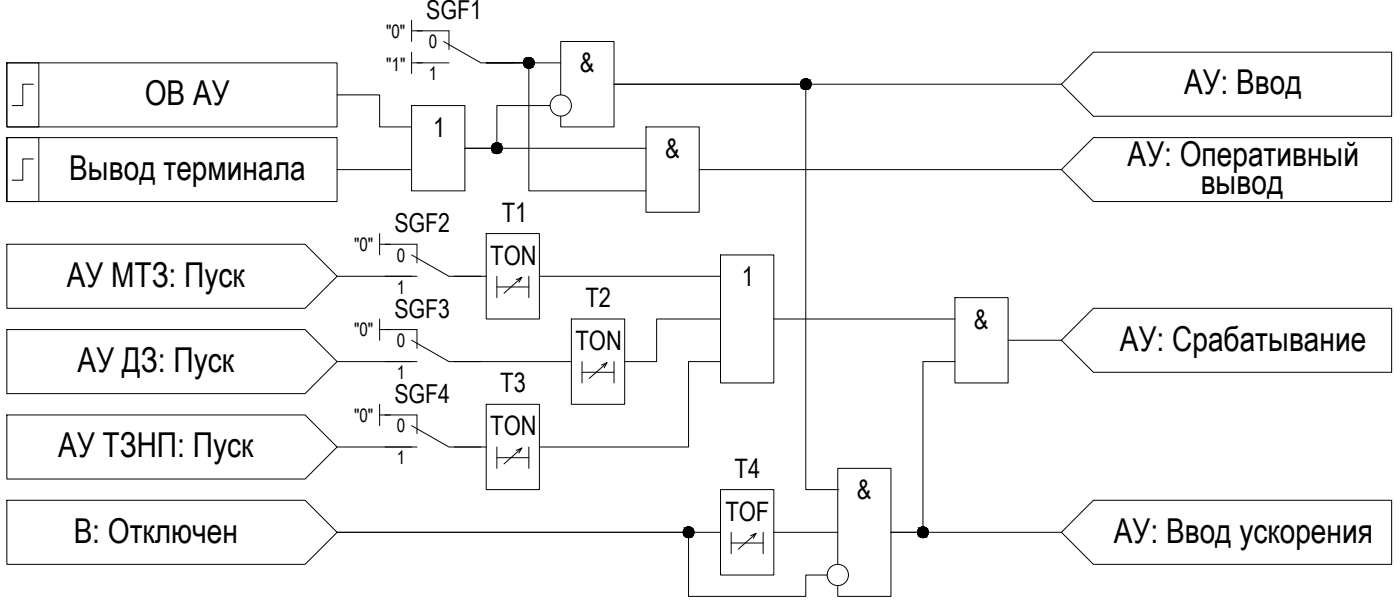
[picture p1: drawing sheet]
<svg xmlns="http://www.w3.org/2000/svg" width="573mm" height="247mm" viewBox="0 0 573 247" stroke-linecap="round" stroke-linejoin="round" font-family="sans-serif">
<!-- layer: 0 -->
<g fill="none" stroke="#000" stroke-width=".41">
<path d="M168.4 8.2v8.8M168.4 12.6h4.3M2.8 25.7h13.1v26.1h-13.1zM2.8 25.7h135.1v26.1h-135.1zM13.7 34.4h-4.4v8.7h-4.3M137.9 38.8h17.4v13h13.1M168.4 21.3v8.7M168.4 25.7h4.3M229.4 38.8v-21.8h21.8v34.8h-21.8v-4.3M229.4 25.7h-30.5h17.4v52.3h48M434.2 34.4l13.1-13.1h122v26.2h-122zM434.2 34.4h-183h78.4v165.6h13.1"/>
<path d="M2.8 56.2v26.1h13.1v-26.1h-13.1h135.1v26.1h-135.1zM168.4 43.1h21.8v34.9h-21.8zM225 43.1h-21.8v17.5h-13h74.1M264.3 51.8h21.7v34.9h-21.7zM13.7 64.9h-4.4v8.7h-4.3M137.9 69.3h30.5M286 69.3h148.2M434.2 69.3l13.1-13.1h122v26.1h-122zM2.8 99.8h122l13.1 13-13.1 13.1h-122zM155.3 95.4v8.7M155.3 99.8h4.3M198.9 95.4h21.7v34.9h-21.7z"/>
<path d="M137.9 112.8h30.5M185.8 112.8h13.1M203.2 112.8v8.8M203.2 117.2h13.1M211.2 114.2l2.3-.9-7.3 6.4M213.5 113.3l-1.2 2M216.3 112.8v8.8M220.6 112.8h74.1M294.7 104.1h21.8v52.3h-21.8zM2.8 134.6h122l13.1 13.1-13.1 13.1h-122zM155.3 130.3v8.7M155.3 134.6h4.3"/>
<path d="M233.7 130.3h21.8v34.8h-21.8zM294.7 130.3h-26.1v17.4h-13.1M316.5 130.3h74.1M390.6 121.6h21.8v34.8h-21.8zM412.4 139h21.8M434.2 139l13.1-13.1h122v26.1h-122zM137.9 147.7h30.5M185.8 147.7h47.9M238.1 147.7v8.7M238.1 152h13.1M246 149.1l2.3-1-7.3 6.5M248.3 148.1l-1.2 2.1"/>
<path d="M251.2 147.7v8.7M294.7 147.7h-13v34.9h-61.1M390.6 147.7h-13.1v69.7h-13h69.7M2.8 169.5h122l13.1 13.1-13.1 13h-122zM155.3 165.1v8.7M155.3 169.5h4.3M198.9 165.1h21.7v34.9h-21.7zM137.9 182.6h30.5M185.8 182.6h13.1M203.2 182.6v8.7M203.2 186.9h13.1M211.2 184l2.3-1-7.3 6.5"/>
<path d="M213.5 183l-1.2 2M216.3 182.6v8.7M294.7 200h21.8v34.8h-21.8zM342.7 200h.1M2.8 204.3h122l13.1 13.1-13.1 13.1h-122zM294.7 217.4h-156.8h143.8v26.2h47.9v-8.8h8.7M299.1 217.4v8.7M307.1 218.8l2.2-1-7.3 6.5M309.3 217.8l-1.1 2.1M312.2 217.4v8.7M316.5 217.4h26.2M434.2 217.4l13.1-13.1h122v26.2h-122z"/>
<path d="M299.1 221.8h13.1M342.7 230.5v-39.2h21.8v52.3h-21.8v-4.4"/>
<circle cx="216.4" cy="25.7" r="2.18"/>
<circle cx="329.6" cy="34.4" r="2.18"/>
<circle cx="229.4" cy="43.1" r="4.3"/>
<circle cx="203.3" cy="60.5" r="2.18"/>
<circle cx="281.7" cy="217.4" r="2.18"/>
<circle cx="377.6" cy="217.4" r="2.18"/>
<circle cx="342.7" cy="234.8" r="4.3"/>
</g>
<g fill="#000" stroke="#000" stroke-width=".41">
<path d="M215.8 27.8h1zM216 23.5h.5zM329.1 36.5h1zM329.3 32.2h.5zM202.9 58.4h.6zM202.8 62.7h1zM281.2 219.5h1zM281.4 215.2h.5zM377.1 219.5h.9zM377.2 215.2h.6z"/>
<path d="M215.8 27.8h.7zM216 27.8h.5z"/>
<path d="M216 23.5l.8 .1zM215.8 23.6h1z"/>
<path d="M215.8 23.6h1.2zM215.6 23.6h1.4z"/>
<path d="M215.6 23.6l1.6 .1zM215.4 23.7h1.8z"/>
<path d="M215.6 27.7h1.4zM215.6 27.7l1.2 .1z"/>
<path d="M215.4 23.7l2 .1zM215.2 23.8h2.2z"/>
<path d="M215.4 27.7h1.8zM215.4 27.7h1.6z"/>
<path d="M215.2 23.8l2.4 .1zM215.1 23.9h2.5z"/>
<path d="M215.2 27.6h2.2zM215.2 27.6l2 .1z"/>
<path d="M215.1 23.9l2.6 .1zM214.9 24h2.8z"/>
<path d="M215.1 27.5h2.5zM215.1 27.5l2.3 .1z"/>
<path d="M214.9 24l3 .2zM214.9 24l3 .2h-3.1z"/>
<path d="M214.9 27.3h2.8zM214.9 27.3l2.7 .2z"/>
<path d="M214.8 24.2l3.2 .1zM214.6 24.3h3.4z"/>
<path d="M214.8 27.2h3.1zM214.8 27.2l2.9 .1z"/>
<path d="M214.6 24.3l3.6 .2zM214.6 24.3l3.6 .2h-3.7z"/>
<path d="M214.6 27h3.4zM214.6 27l3.3 .2z"/>
<path d="M214.5 24.5l3.7 .2v-.2zM214.5 24.5l3.7 .2h-3.8z"/>
<path d="M214.5 26.9h3.7zM214.5 26.9l3.5 .1z"/>
<path d="M214.4 24.7l3.9 .2zM214.4 24.7l3.9 .2z"/>
<path d="M214.4 26.7h3.8zM214.4 26.7l3.8 .2z"/>
<path d="M214.3 24.9l4.1 .2-.1-.2zM214.3 24.9l4.1 .2h-4.2z"/>
<path d="M214.3 26.5l3.9 .2 .1-.2zM214.3 26.5l3.9 .2h-3.8z"/>
<path d="M214.2 25.1l4.2 .1zM214.2 25.1l4.2 .1z"/>
<path d="M214.2 26.3h4.2zM214.2 26.3l4.1 .2z"/>
<path d="M214.2 25.2l4.3 .3-.1-.3zM214.2 25.2l4.3 .3h-4.4z"/>
<path d="M214.2 26.1l4.2 .2v-.2zM214.2 26.1l4.2 .2h-4.2z"/>
<path d="M214.1 25.5l4.4 .2v-.2zM214.1 25.5l4.4 .2h-4.4z"/>
<path d="M214.1 25.7l4.4 .2v-.2zM214.1 25.7l4.4 .2h-4.4z"/>
<path d="M214.1 25.9l4.3 .2 .1-.2zM214.1 25.9l4.3 .2h-4.2z"/>
<path d="M329.1 36.5l.7 .1zM329.3 36.6h.5z"/>
<path d="M329.3 32.2l.8 .1zM329.1 32.3h1z"/>
<path d="M329.1 32.3h1.2zM328.9 32.3h1.4z"/>
<path d="M328.9 32.3l1.6 .1zM328.7 32.4h1.8z"/>
<path d="M328.9 36.5h1.4zM328.9 36.5h1.2z"/>
<path d="M328.7 32.4l2 .1zM328.5 32.5h2.2z"/>
<path d="M328.7 36.4h1.8zM328.7 36.4l1.6 .1z"/>
<path d="M328.5 32.5l2.4 .1zM328.3 32.6h2.6z"/>
<path d="M328.5 36.3h2.2zM328.5 36.3l2 .1z"/>
<path d="M328.3 32.6l2.7 .1zM328.2 32.7h2.8z"/>
<path d="M328.3 36.2h2.6zM328.3 36.2l2.4 .1z"/>
<path d="M328.2 32.7l3 .2zM328.2 32.7l3 .2h-3.2z"/>
<path d="M328.2 36h2.8zM328.2 36l2.7 .2z"/>
<path d="M328 32.9l3.3 .1zM327.9 33h3.4z"/>
<path d="M328 35.9h3.2zM328 35.9l3 .1z"/>
<path d="M327.9 33l3.5 .2zM327.9 33l3.5 .2z"/>
<path d="M327.9 35.7h3.4zM327.9 35.7l3.3 .2z"/>
<path d="M327.8 33.2l3.7 .2zM327.8 33.2l3.7 .2h-3.8z"/>
<path d="M327.8 35.6h3.6zM327.8 35.6l3.5 .1z"/>
<path d="M327.7 33.4l3.9 .2-.1-.2zM327.7 33.4l3.9 .2h-4z"/>
<path d="M327.7 35.4h3.8zM327.7 35.4l3.7 .2z"/>
<path d="M327.6 33.6l4.1 .2-.1-.2zM327.6 33.6l4.1 .2h-4.2z"/>
<path d="M327.6 35.2l3.9 .2 .1-.2zM327.6 35.2l3.9 .2h-3.8z"/>
<path d="M327.5 33.8l4.2 .2zM327.5 33.8l4.2 .2z"/>
<path d="M327.5 35h4.2zM327.5 35l4.1 .2z"/>
<path d="M327.5 34l4.3 .2-.1-.2zM327.5 34l4.3 .2h-4.3z"/>
<path d="M327.5 34.8l4.2 .2v-.2zM327.5 34.8l4.2 .2h-4.2z"/>
<path d="M327.5 34.2l4.3 .2v-.2zM327.5 34.2l4.3 .2h-4.3z"/>
<path d="M327.5 34.4l4.3 .2v-.2zM327.5 34.4l4.3 .2h-4.3z"/>
<path d="M327.5 34.6l4.2 .2 .1-.2zM327.5 34.6l4.2 .2h-4.2z"/>
<path d="M202.9 58.4h.9zM202.8 58.4h1z"/>
<path d="M202.8 58.4l1.1 .1zM202.5 58.5h1.4z"/>
<path d="M202.5 58.5l1.6 .1zM202.4 58.6h1.7z"/>
<path d="M202.4 58.6l1.9 .1zM202.1 58.7h2.2z"/>
<path d="M202.1 58.7l2.4 .1zM202 58.8h2.5z"/>
<path d="M202 58.8l2.6 .1zM201.8 58.9h2.8z"/>
<path d="M201.8 58.9l3 .1zM201.8 58.9l3 .1z"/>
<path d="M201.7 59l3.2 .2zM201.7 59l3.2 .2h-3.4z"/>
<path d="M201.5 59.2l3.6 .2zM201.5 59.2l3.6 .2z"/>
<path d="M201.4 59.4l3.8 .1zM201.4 59.4l3.8 .1h-3.9z"/>
<path d="M201.3 59.5l3.9 .3v-.3zM201.3 59.5l3.9 .3h-4z"/>
<path d="M201.2 59.8l4.1 .1zM201.2 59.8l4.1 .1z"/>
<path d="M201.1 59.9l4.3 .2-.1-.2zM201.1 59.9l4.3 .2h-4.3z"/>
<path d="M202.8 62.7h.7zM202.9 62.7h.6z"/>
<path d="M202.5 62.6h1.4zM202.5 62.6l1.3 .1z"/>
<path d="M202.4 62.5h1.7zM202.4 62.5l1.5 .1z"/>
<path d="M202.1 62.4h2.2zM202.1 62.4l2 .1z"/>
<path d="M202 62.3h2.5zM202 62.3l2.3 .1z"/>
<path d="M201.8 62.2h2.8zM201.8 62.2l2.7 .1z"/>
<path d="M201.7 62h3.1zM201.7 62l2.9 .2z"/>
<path d="M201.5 61.9h3.4zM201.5 61.9l3.3 .1z"/>
<path d="M201.4 61.7h3.7zM201.4 61.7l3.5 .2z"/>
<path d="M201.3 61.5h3.9zM201.3 61.5l3.8 .2z"/>
<path d="M201.2 61.4h4zM201.2 61.4l4 .1z"/>
<path d="M201.1 61.1l4.1 .3 .1-.3zM201.1 61.1l4.1 .3h-4z"/>
<path d="M201.1 60.1l4.3 .2v-.2zM201.1 60.1l4.3 .2h-4.4z"/>
<path d="M201.1 60.9l4.2 .2 .1-.2zM201.1 60.9l4.2 .2h-4.2z"/>
<path d="M201 60.3l4.4 .3v-.3zM201 60.3l4.4 .3h-4.4z"/>
<path d="M201 60.6l4.4 .2v-.2zM201 60.6l4.4 .2h-4.4z"/>
<path d="M201 60.8h4.4zM201 60.8l4.4 .1z"/>
<path d="M281.2 219.5l.7 .1zM281.4 219.6h.5z"/>
<path d="M281.4 215.2l.8 .1zM281.2 215.3h1z"/>
<path d="M281.2 215.3l1.2 .1zM281 215.4h1.4z"/>
<path d="M281 215.4h1.6zM280.8 215.4h1.8z"/>
<path d="M281 219.5h1.4zM281 219.5h1.2z"/>
<path d="M280.8 215.4l2 .1zM280.6 215.5h2.2z"/>
<path d="M280.8 219.4h1.8zM280.8 219.4l1.6 .1z"/>
<path d="M280.6 215.5l2.3 .1zM280.4 215.6h2.5z"/>
<path d="M280.6 219.3h2.2zM280.6 219.3l2 .1z"/>
<path d="M280.4 215.6l2.7 .1zM280.3 215.7h2.8z"/>
<path d="M280.4 219.2h2.5zM280.4 219.2l2.4 .1z"/>
<path d="M280.3 215.7l3 .2zM280.3 215.7l3 .2h-3.2z"/>
<path d="M280.3 219.1h2.8zM280.3 219.1l2.6 .1z"/>
<path d="M280.1 215.9l3.3 .1zM280 216h3.4z"/>
<path d="M280.1 218.9h3.2zM280.1 218.9l3 .2z"/>
<path d="M280 216l3.5 .2zM280 216l3.5 .2h-3.7z"/>
<path d="M280 218.8h3.4zM280 218.8l3.3 .1z"/>
<path d="M279.8 216.2l3.8 .2-.1-.2zM279.8 216.2l3.8 .2h-3.9z"/>
<path d="M279.8 218.6h3.7zM279.8 218.6l3.6 .2z"/>
<path d="M279.7 216.4l4 .2zM279.7 216.4l4 .2z"/>
<path d="M279.7 218.4h3.9zM279.7 218.4l3.8 .2z"/>
<path d="M279.7 216.6l4.1 .2-.1-.2zM279.7 216.6l4.1 .2h-4.2z"/>
<path d="M279.7 218.2l3.9 .2 .1-.2zM279.7 218.2l3.9 .2h-3.9z"/>
<path d="M279.6 216.8l4.2 .2zM279.6 216.8l4.2 .2z"/>
<path d="M279.6 218h4.2zM279.6 218l4.1 .2z"/>
<path d="M279.5 217l4.3 .2v-.2zM279.5 217l4.3 .2h-4.3z"/>
<path d="M279.5 217.2l4.4 .2-.1-.2zM279.5 217.2l4.4 .2h-4.4z"/>
<path d="M279.5 217.6l4.3 .2v-.2zM279.5 217.6l4.3 .2h-4.3z"/>
<path d="M279.5 217.8l4.3 .2v-.2zM279.5 217.8l4.3 .2h-4.2z"/>
<path d="M279.5 217.4l4.3 .2 .1-.2zM279.5 217.4l4.3 .2h-4.3z"/>
<path d="M377.1 219.5l.7 .1zM377.2 219.6h.6z"/>
<path d="M377.2 215.2l.8 .1zM377.1 215.3h.9z"/>
<path d="M377.1 215.3l1.1 .1zM376.8 215.4h1.4z"/>
<path d="M376.8 215.4h1.6zM376.6 215.4h1.8z"/>
<path d="M376.8 219.5h1.4zM376.8 219.5h1.2z"/>
<path d="M376.6 215.4l2 .1zM376.4 215.5h2.2z"/>
<path d="M376.6 219.4h1.8zM376.6 219.4l1.6 .1z"/>
<path d="M376.4 215.5l2.4 .1zM376.3 215.6h2.5z"/>
<path d="M376.4 219.3h2.2zM376.4 219.3l2 .1z"/>
<path d="M376.3 215.6l2.6 .1zM376.1 215.7h2.8z"/>
<path d="M376.3 219.2h2.5zM376.3 219.2l2.3 .1z"/>
<path d="M376.1 215.7l3 .2zM376.1 215.7l3 .2h-3.1z"/>
<path d="M376.1 219.1h2.8zM376.1 219.1l2.7 .1z"/>
<path d="M376 215.9l3.2 .1zM376 215.9l3.2 .1z"/>
<path d="M376 218.9h3.1zM376 218.9l2.9 .2z"/>
<path d="M375.8 216l3.6 .2zM375.8 216l3.6 .2h-3.7z"/>
<path d="M375.8 218.8h3.4zM375.8 218.8l3.3 .1z"/>
<path d="M375.7 216.2l3.7 .2v-.2zM375.7 216.2l3.7 .2h-3.8z"/>
<path d="M375.7 218.6h3.7zM375.7 218.6l3.5 .2z"/>
<path d="M375.6 216.4l4 .2zM375.6 216.4l4 .2z"/>
<path d="M375.6 218.4h3.8zM375.6 218.4l3.8 .2z"/>
<path d="M375.5 216.6l4.1 .2v-.2zM375.5 216.6l4.1 .2h-4.1z"/>
<path d="M375.5 218.2l3.9 .2 .2-.2zM375.5 218.2l3.9 .2h-3.8z"/>
<path d="M375.5 216.8l4.2 .2zM375.5 216.8l4.2 .2z"/>
<path d="M375.5 218h4.1zM375.5 218l4.1 .2z"/>
<path d="M375.4 217l4.3 .2v-.2zM375.4 217l4.3 .2h-4.3z"/>
<path d="M375.4 217.2l4.3 .2v-.2zM375.4 217.2l4.3 .2h-4.3z"/>
<path d="M375.4 217.4l4.3 .2v-.2zM375.4 217.4l4.3 .2h-4.3z"/>
<path d="M375.4 217.6l4.3 .2v-.2zM375.4 217.6l4.3 .2h-4.3z"/>
<path d="M375.4 217.8l4.2 .2 .1-.2zM375.4 217.8l4.2 .2h-4.1z"/>
</g>
<g fill="none" stroke="#000" stroke-width=".41">
<path d="M170.6 12.6h13v7.7M181.4 17l15.3 8.7h13.1M170.6 25.7h13M157.5 99.8h13.1v7.6M157.5 112.8h13.1M168.4 104.1l15.2 8.7h13.1M157.5 134.6h13.1M168.4 139l15.2 8.7h13.1M170.6 134.6v7.7M157.5 147.7h13.1M157.5 169.5h13.1v7.6M168.4 173.8l15.2 8.8h13.1"/>
<path d="M157.5 182.6h13.1"/>
</g>
<g font-size="14">
<text x="484.3" y="38.6">АУ: Ввод</text>
<text x="59.2" y="43">ОВ АУ</text>
<text x="461.3" y="67.7">АУ: Оперативный</text>
<text x="28.3" y="73.4">Вывод терминала</text>
<text x="491.2" y="79.4">вывод</text>
<text x="27.4" y="117.1">АУ МТЗ: Пуск</text>
<text x="458.1" y="143.3">АУ: Срабатывание</text>
<text x="31.8" y="152">АУ ДЗ: Пуск</text>
<text x="23.8" y="186.8">АУ ТЗНП: Пуск</text>
<text x="30.1" y="221.7">В: Отключен</text>
<text x="455.6" y="221.6">АУ: Ввод ускорения</text>
</g>
<g font-size="11">
<text x="237.2" y="29.6">&amp;</text>
<text x="177.1" y="55.8">1</text>
<text x="272" y="64.5">&amp;</text>
<text x="205.2" y="90.6">T1</text>
<text x="200.5" y="108.1">TON</text>
<text x="303.5" y="116.8">1</text>
<text x="239.5" y="125.5">T2</text>
<text x="398.4" y="134.2">&amp;</text>
<text x="235.4" y="142.9">TON</text>
<text x="204.6" y="160.3">T3</text>
<text x="200.5" y="177.8">TON</text>
<text x="300.5" y="195.2">T4</text>
<text x="350.5" y="203.9">&amp;</text>
<text x="296.7" y="212.6">TOF</text>
</g>
<g font-size="10.7">
<text x="174.4" y="7.7">SGF1</text>
<text x="161.3" y="94.8">SGF2</text>
<text x="161.3" y="129.7">SGF3</text>
<text x="161.3" y="164.6">SGF4</text>
</g>
<g font-size="7.6">
<text x="157.9" y="15.3">&quot;0&quot;</text>
<text x="175.4" y="19.7">0</text>
<text x="158" y="29">&quot;1&quot;</text>
<text x="175.4" y="32.7">1</text>
<text x="144.8" y="102.5">&quot;0&quot;</text>
<text x="162.3" y="106.8">0</text>
<text x="162.3" y="119.9">1</text>
<text x="144.8" y="137.3">&quot;0&quot;</text>
<text x="162.3" y="141.7">0</text>
<text x="162.3" y="154.8">1</text>
<text x="144.8" y="172.2">&quot;0&quot;</text>
<text x="162.3" y="176.5">0</text>
<text x="162.3" y="189.6">1</text>
</g>
</svg>
